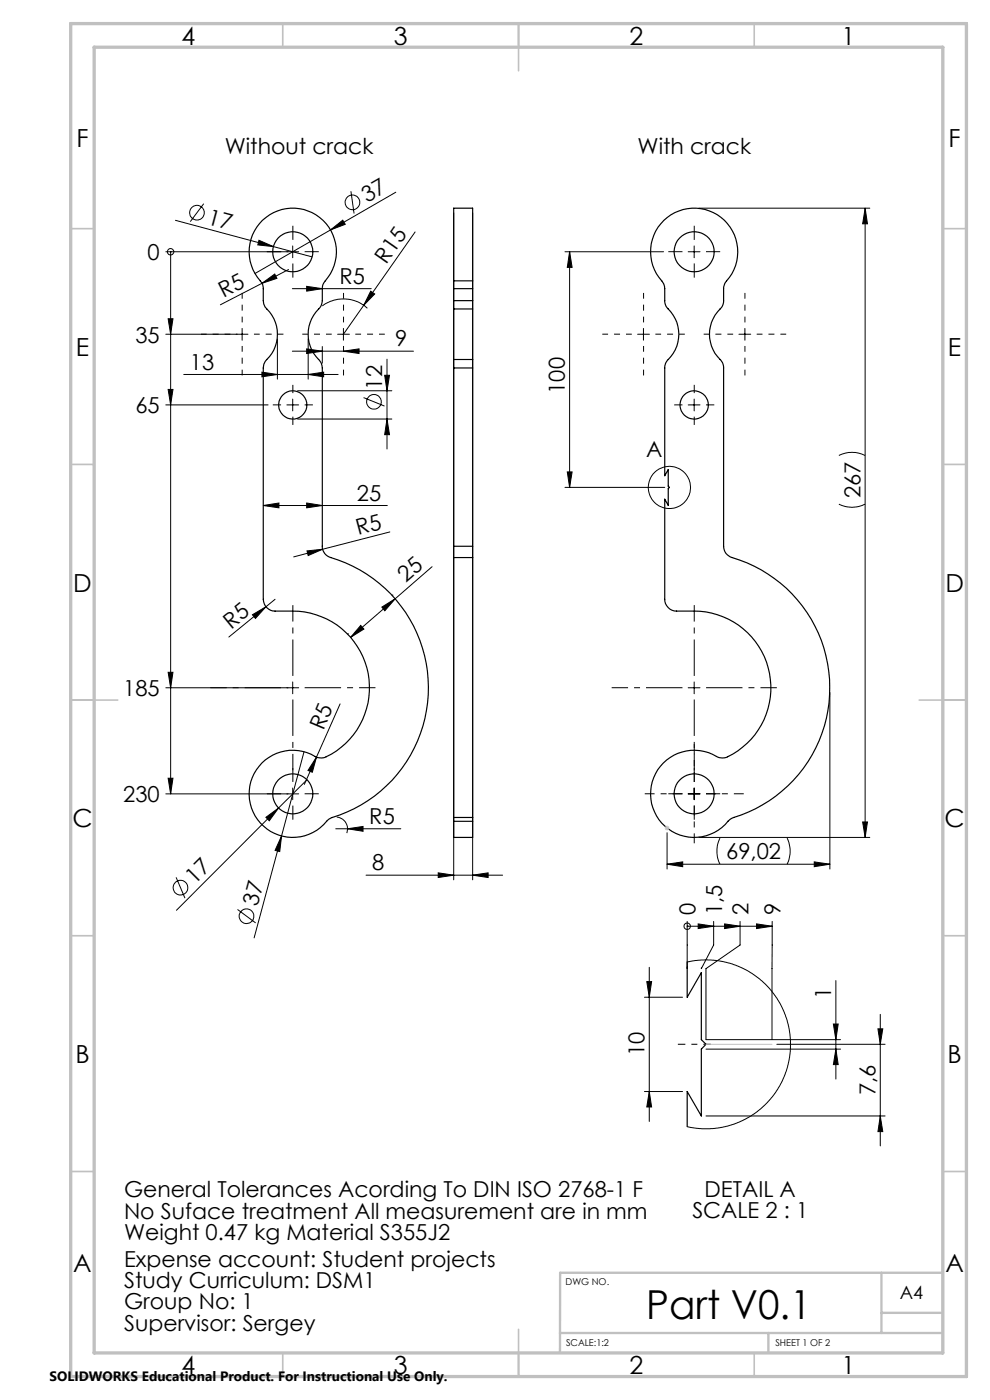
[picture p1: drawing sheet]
<svg xmlns="http://www.w3.org/2000/svg" width="210mm" height="297mm" viewBox="0 0 210 297" stroke-linecap="round" stroke-linejoin="round" font-family="sans-serif">
<g fill="none" stroke="#000" stroke-width=".25">
<path d="M55.7 46.7a9.3 9.3 0 0 1 13 .2 9.3 9.3 0 0 1 0 13.1l-.3 1v2.8a2.54 2.54 0 0 1-.8 1.7 7.7 7.7 0 0 0 .3 11.2l.5 1.4v37.8a2.44 2.44 0 0 0 1.8 2.4 28.8 28.8 0 0 1 20.7 27.7 28.8 28.8 0 0 1-20.9 27.7l-.3 .1a9.3 9.3 0 0 1-12.9 2.2 9.3 9.3 0 0 1-2.3-12.9 9.3 9.3 0 0 1 12.9-2.4l.9 .1a14.1 14.1 0 0 0 8-7 16.3 16.3 0 0 0-14.2-24.2h-3.8a2.53 2.53 0 0 1-2.5-2.5v-49a2.71 2.71 0 0 1 .8-1.8 7.5 7.5 0 0 0-.3-11.1l-.3-.7-.2-.7v-2.6a2.24 2.24 0 0 0-.6-1.6 9.3 9.3 0 0 1 .5-12.9zM96.2 59.6v-15.4h4.1v15.4M96.2 59.6v1.6M96.2 59.6h4.1M100.3 59.6v1.6M140.8 46.7a9.3 9.3 0 0 1 13 .2 9.3 9.3 0 0 1 0 13.1l-.3 1v2.8a2.32 2.32 0 0 1-.7 1.7 7.6 7.6 0 0 0 .3 11.2l.4 1.1v38.1a2.44 2.44 0 0 0 1.8 2.4 28.8 28.8 0 0 1 20.7 27.7 28.8 28.8 0 0 1-20.9 27.7l-.3 .1a9.3 9.3 0 0 1-12.9 2.2 9.3 9.3 0 0 1-2.3-12.9 9.3 9.3 0 0 1 12.9-2.4l1 .1a12.3 12.3 0 0 0 5.8-4 16.3 16.3 0 0 0 2.8-17.5 16.3 16.3 0 0 0-14.9-9.7h-3.7a2.53 2.53 0 0 1-2.5-2.5v-21.2l.7 1.3v-3.5l.3-.3-.3-.3v-3.5l-.7 1.3v-22.8a2.33 2.33 0 0 1 .7-1.8 7.7 7.7 0 0 0-.4-11.3l-.3-1v-2.8l-.2-1.1a9.5 9.5 0 0 1 0-13.4zM96.2 76.3v1.8M96.2 63.8v1.7M96.2 65.5v10.8M96.2 61.2h4.1M96.2 76.3h4.1M96.2 78.1h4.1"/>
<path d="M96.2 61.2v2.6M96.2 78.1v37.8M96.2 63.8h4.1M96.2 65.5h4.1M100.3 76.3v1.8M100.3 63.8v1.7M100.3 65.5v10.8M100.3 61.2v2.6M100.3 78.1v37.8M96.2 118.3v55.1M96.2 115.9v2.4M96.2 118.3h4.1"/>
<path d="M96.2 115.9h4.1M100.3 118.3v55.1M100.3 115.9v2.4M96.2 173.4v.8M96.2 174.2v3.5h4.1v-3.5M96.2 173.4h4.1M96.2 174.2h4.1M100.3 173.4v.8M145.8 204.1v7.5l3-5.3v14.3l1 .9-1 1.1v14.1l-3-5.1v7.4"/>
<circle cx="62.1" cy="53.4" r="4.2"/>
<circle cx="147.2" cy="53.4" r="4.2"/>
<circle cx="62.1" cy="85.9" r="2.99"/>
<circle cx="147.3" cy="85.9" r="3"/>
<circle cx="62.1" cy="168.4" r="4.2"/>
<circle cx="147.2" cy="168.4" r="4.2"/>
</g>
<g fill="none" stroke="#000" stroke-width=".21">
<path d="M35.2 53.4h28.2M36.2 53.4h.1M36.2 53.4v115M37.2 46.7l20.8 5.6M43.2 43.2l-2.8 3.8M54.9 51l3.1 1.3-3.3-.3zM58 52.3l8.2 2.2M61.2 57.2l-14.5 7.5M62.1 52.2v2.5M70.1 48.8l2.6-2.1 .5 .9zM70.1 48.8l-16 9.2M74.4 40.6l.7 4.7"/>
<path d="M84 40.8l-13.9 8M88.1 49.2l-10.9 15.6M96.2 45.2v141.5M100.3 45.2v141.5M119.8 53.4h21M120.8 53.4l.6 3.3h-1.1zM120.8 53.4v50M146 53.4h2.5M147.2 52.2v2.5M148.2 44.2h36.3M183.5 44.2l.5 3.3h-1zM183.5 44.2v133.5"/>
<path d="M35.2 70.9h17.4M35.7 67.6h1l-.5 3.3zM39 79.4h32.7M51.4 69.7v2.5M55.6 78.9l3.2 .5-3.2 .5zM55.6 60.1l2.7-2 .4 1zM58.8 71.9v8.5M62 61.2h16.7M62 74.5h25.7M65.1 60.7l3.3 .5-3.3 .6zM65.1 74l3.3 .5-3.3 .5zM65.4 79.4l3.3-.5v1z"/>
<path d="M65.4 71.9v8.5M68.4 64.9a7.5 7.5 0 0 1 9.5 .5M68.4 73.5v3.5M71.6 70.9h2.5M72.8 74.5l3.4-.5v1zM72.8 69.7v2.5M77.2 64.8l-4.4 6.1M78.6 61.8l.9 .6-2.3 2.4zM81.6 79.6h1l-.5 3.3zM82.1 76.2v19M135.3 70.9h2.5M136.5 69.7v2.5"/>
<path d="M156.7 70.9h2.5M158 69.7v2.5M35.2 85.9h21.7M35.7 82.6h1l-.5 3.3zM60.9 85.9h2.5M62.1 84.7v2.5M63.1 82.9h20M63.1 88.9h20M77.1 84.3l4.5 1.8M82.1 88.9l.5 3.3h-1zM146 85.9h2.5M147.2 84.7v2.5"/>
<path d="M177.9 96.6a6.1 6.1 0 0 1 5.6 0M55.8 107.2l3.4-.5v1zM55.8 107.2h26.4M65.1 106.7l3.3 .5-3.3 .5zM65.1 116.9l3.3-.4-3 1.4zM68.4 116.5l-6.1 1.6M82.7 112.9l-14.3 3.6M119.8 103.4h21.2M120.3 100.1h1.1l-.6 3.3zM177.9 107a6.1 6.1 0 0 0 5.6 0M53.6 130.4l2.8-1.7-2.2 2.5zM58.3 127.1l-9.8 8"/>
<path d="M73.7 134.5h.1M76.5 132.7l.7 .8-2.8 1.7zM81 128.8l2.8-1.8-2.2 2.6zM83.1 126.3h.1M83.8 127l-9.4 8.2M91.7 120.2l-7.9 6.8M35.2 145.9h28.2M35.7 142.6h1l-.5 3.3zM62.1 144.7v2.5M64.5 159.5l-4.8 17.8M72.1 149.3l-7.5 17.1M146 145.9h2.5"/>
<path d="M147.2 144.7v2.5M176 146.9v37.5M35.2 168.4h28.2M35.7 165.1h1l-.5 3.3zM56.4 173.4l2.7-2-2 2.7zM59.1 171.4l-21.7 21.7M59.7 177.3l-.4 3.4-1-.3zM59.7 177.3l-5.8 21.7M62.1 167.2v2.4M65.1 165.4l-6 6M67.1 160.6l-.8 3.2-1-.4zM71.2 175.8h13.8"/>
<path d="M71.4 173.4a2.5 2.5 0 0 1 2.2 3.3M73.7 175.8l3.3-.5v1.1zM141.5 176.7v7.7M146 168.4h2.5M147.2 167.2v2.4M148.2 177.7h36.3M152.7 177.8a6.4 6.4 0 0 0 0 5.5M167 177.8a6.4 6.4 0 0 1 0 5.5M183 174.4h1l-.5 3.3zM37.4 186.1l1.8 4.4M50.4 192.9l3.8 2.9M77.6 185.7h29"/>
<path d="M93 185.2l3.2 .5-3.2 .5zM100.3 185.7l3.2-.5v1zM141.5 183.3l3.3-.5v1.1zM141.5 183.3h34.5M145.8 196.5h.1M145.8 195.5v10M145.8 196.5h18M148.1 196l3.3 .5-3.3 .5zM151.4 195.5v5l-2.6 5v-.2M153.7 196l3.3 .5-3.3 .5zM157 195.5v5l-7.2 5v15.1h28.5M160.5 196l3.3 .5-3.3 .5z"/>
<path d="M163.8 195.5v25.1M172.7 182.8l3.3 .5-3.3 .6zM136.7 211.6h8.1M137.2 208.2h1l-.5 3.4zM137.7 205.2v32.7M145.8 204.1l1.7-.3 2.5-.2 2.3 .2 1.6 .3 3.5 1.2 2 1.1 1.7 1.2 2.4 2.5 2.1 2.9 1.4 3.5 .4 1.7 .3 2.4-.2 3.7-.4 2-.8 2.1-.8 1.9-1.4 2-1.3 1.5-1.4 1.4-1.5 1.1-1.7 1.1-1.4 .7-2.6 .8-3.6 .6-2.2-.1-2.6-.4M176.8 217.2h1l-.5 3.4zM177.3 208v20.9M186.2 218.3h1.1l-.6 3.2zM186.7 215.2v27.9M136.7 231.6h8.1M137.7 231.6l.5 3.2h-1z"/>
<path d="M149.8 222.6h28.5M149.8 236.7h37.9M164.8 221.5h22.9M177.3 222.6l.5 3.2h-1zM186.7 236.7l.6 3.4h-1.1z"/>
<circle cx="36.2" cy="53.4" r=".68"/>
<circle cx="41.8" cy="45.1" r="1.56"/>
<circle cx="74.7" cy="42.9" r="1.55"/>
<circle cx="79.3" cy="85.2" r="1.55"/>
<circle cx="142" cy="103.4" r="4.5"/>
<circle cx="38.3" cy="188.3" r="1.56"/>
<circle cx="52.3" cy="194.4" r="1.56"/>
<circle cx="145.8" cy="196.5" r=".69"/>
</g>
<path d="M141 175.7h1M141.1 175.3l.8 .7M141.5 175.2v1M141.9 175.3l-.8 .7M149.8 221.5h14" fill="none" stroke="#c0c0c0" stroke-width=".21"/>
<g fill="none" stroke="#000" stroke-width=".21" stroke-dasharray="15.2 1.3 1.3 1.3" stroke-linecap="butt">
<path d="M59.6 53.4h-3M62.1 50.9v-3M62.1 55.9v3M64.6 53.4h3M144.8 53.4h-3M147.3 50.9v-3M147.3 55.9v3M149.8 53.4h3M59.6 85.9h-1.7M62.1 83.4v-1.8M62.1 88.4v1.7M64.6 85.9h1.8"/>
<path d="M144.8 85.9h-1.8M147.3 83.4v-1.8M147.3 88.4v1.7M149.8 85.9h1.7M59.6 168.4h-3M62.1 165.9v-3M62.1 170.9v3M64.6 168.4h3M144.8 168.4h-3M147.3 165.9v-3M147.3 170.9v3M149.8 168.4h3"/>
</g>
<path d="M59.6 145.9h-15M62.1 143.4v-15M62.1 148.4v15M64.6 145.9h15M144.8 145.9h-15.1M147.3 143.4v-15M147.3 148.4v15M149.8 145.9h15" fill="none" stroke="#000" stroke-width=".21" stroke-dasharray="15.2 1.3 1.3 1.3" stroke-dashoffset="7.5" stroke-linecap="butt"/>
<g fill="none" stroke="#000" stroke-width=".21" stroke-dasharray="15.2 1.3 1.3 1.3" stroke-dashoffset="14" stroke-linecap="butt">
<path d="M48.9 70.9h-6.3M51.4 68.4v-6.3M51.4 73.4v6.2M53.9 70.9h6.2M70.4 70.9h-6.3M72.9 68.4v-6.3M72.9 73.4v6.2M75.4 70.9h6.2M134 70.9h-6.2M136.5 68.4v-6.3M136.5 73.4v6.2M139 70.9h6.3"/>
<path d="M155.5 70.9h-6.2M158 68.4v-6.3M158 73.4v6.2M160.5 70.9h6.3"/>
</g>
<path d="M144.8 168.4h-8M147.3 165.9v-8M147.3 170.9v8M149.8 168.4h8" fill="none" stroke="#000" stroke-width=".21" stroke-dasharray="15.2 1.3 1.3 1.3" stroke-dashoffset="13.1" stroke-linecap="butt"/>
<path d="M150.8 221.5h-7" fill="none" stroke="#000" stroke-width=".21" stroke-dasharray="15.2 1.3 1.3 1.3" stroke-dashoffset="13.6" stroke-linecap="butt"/>
<g fill="none" stroke="#c0c0c0" stroke-width=".35">
<path d="M60 5v5M110 5v10M160 5v5M15 48.5h5M200 48.5h5M15 98.5h5M200 98.5h5M15 148.5h10M195 148.5h10M15 198.5h5M200 198.5h5M15 248.5h5"/>
<path d="M200 248.5h5M60 287v5M110 282v10M160 287v5"/>
</g>
<path d="M187 270v12.8M187 278.5h13M200 270h-81.2v17M118.8 282.8h81.2M163 282.8v4.2" fill="none" stroke="#c0c0c0" stroke-width=".5"/>
<path d="M15 5h190v287h-190zM20 10h180v277h-180z" fill="none" stroke="#c0c0c0" stroke-width=".7"/>
<g fill="#000">
<path d="M54.9 51l3.1 1.3-3.3-.3zM70.1 48.8l2.6-2.1 .5 .9zM55.6 60.1l2.7-2 .4 1zM65.1 60.7l3.3 .5-3.3 .6zM78.6 61.8l.9 .6-2.3 2.4zM65.1 116.9l3.3-.4-3 1.4zM53.6 130.4l2.8-1.7-2.2 2.5zM56.4 173.4l2.7-2-2 2.7zM59.7 177.3l-.4 3.4-1-.3zM67.1 160.6l-.8 3.2-1-.4zM73.7 175.8l3.3-.5v1.1zM160.5 196l3.3 .5-3.3 .5z"/>
<path d="M35.7 67.6h1l-.5 3.3zM35.7 142.6h1l-.5 3.3zM35.7 165.1h1l-.5 3.3zM35.7 82.6h1l-.5 3.3zM141.5 183.3l3.3-.5v1.1zM172.7 182.8l3.3 .5-3.3 .6z"/>
<path d="M65.4 79.4l3.3-.5v1zM55.6 78.9l3.2 .5-3.2 .5zM100.3 185.7l3.2-.5v1zM93 185.2l3.2 .5-3.2 .5z"/>
<path d="M65.1 74l3.3 .5-3.3 .5zM72.8 74.5l3.4-.5v1z"/>
<path d="M81.6 79.6h1l-.5 3.3zM82.1 88.9l.5 3.3h-1z"/>
<path d="M55.8 107.2l3.4-.5v1zM65.1 106.7l3.3 .5-3.3 .5z"/>
<path d="M120.3 100.1h1.1l-.6 3.3zM120.8 53.4l.6 3.3h-1.1zM183 174.4h1l-.5 3.3zM183.5 44.2l.5 3.3h-1z"/>
<path d="M76.5 132.7l.7 .8-2.8 1.7zM81 128.8l2.8-1.8-2.2 2.6z"/>
<path d="M148.1 196l3.3 .5-3.3 .5zM153.7 196l3.3 .5-3.3 .5zM186.7 236.7l.6 3.4h-1.1zM186.2 218.3h1.1l-.6 3.2z"/>
<path d="M137.7 231.6l.5 3.2h-1zM137.2 208.2h1l-.5 3.4z"/>
<path d="M177.3 222.6l.5 3.2h-1zM176.8 217.2h1l-.5 3.4z"/>
</g>
<text font-size="8.5" x="137.1" y="279.7">Part V0.1</text>
<g font-size="5.3">
<text x="38.5" y="9.5">4</text>
<text x="83.5" y="9.5">3</text>
<text x="133.5" y="9.5">2</text>
<text x="178.5" y="9.5">1</text>
<text x="16.2" y="31.3">F</text>
<text x="201.2" y="31.3">F</text>
<text x="16.1" y="75.5">E</text>
<text x="201.1" y="75.5">E</text>
<text x="15.5" y="125.5">D</text>
<text x="200.5" y="125.5">D</text>
<text x="15.4" y="175.5">C</text>
<text x="200.4" y="175.5">C</text>
<text x="16" y="225.5">B</text>
<text x="201" y="225.5">B</text>
<text x="15.5" y="269.8">A</text>
<text x="200.5" y="269.8">A</text>
<text x="38.5" y="291.5">4</text>
<text x="83.5" y="291.5">3</text>
<text x="133.5" y="291.5">2</text>
<text x="178.5" y="291.5">1</text>
</g>
<g font-size="4.7">
<text x="47.7" y="32.8">Without crack</text>
<text x="135.2" y="32.8">With crack</text>
<text x="43.8" y="47.4" transform="rotate(15 43.8 47.4)">17</text>
<text x="77.9" y="43.1" transform="rotate(-30 77.9 43.1)">37</text>
<text x="31.3" y="55.2">0</text>
<text x="81.9" y="56.3" transform="rotate(-55 81.9 56.3)">R15</text>
<text x="47.4" y="63.2" transform="rotate(-27 47.4 63.2)">R5</text>
<text x="72" y="60.2">R5</text>
<text x="28.7" y="72.7">35</text>
<text x="83.8" y="73.5">9</text>
<text x="40.3" y="78.4">13</text>
<text x="81.1" y="82.7" transform="rotate(-90 81.1 82.7)">12</text>
<text x="119.8" y="83.6" transform="rotate(-90 119.8 83.6)">100</text>
<text x="28.7" y="87.7">65</text>
<text x="137" y="96.9">A</text>
<text x="75.7" y="106.2">25</text>
<text x="182.5" y="105.7" transform="rotate(-90 182.5 105.7)">267</text>
<text x="76" y="113.6" transform="rotate(-15 76 113.6)">R5</text>
<text x="86.1" y="123.7" transform="rotate(-41 86.1 123.7)">25</text>
<text x="49" y="133.6" transform="rotate(-39 49 133.6)">R5</text>
<text x="26.1" y="147.7">185</text>
<text x="68.6" y="155.1" transform="rotate(-67 68.6 155.1)">R5</text>
<text x="26.1" y="170.2">230</text>
<text x="78.3" y="174.9">R5</text>
<text x="79" y="184.6">8</text>
<text x="154" y="182.3">69,02</text>
<text x="41.3" y="187.7" transform="rotate(-45 41.3 187.7)">17</text>
<text x="54.6" y="192.3" transform="rotate(-75 54.6 192.3)">37</text>
<text x="147.6" y="194.2" transform="rotate(-90 147.6 194.2)">0</text>
<text x="153.2" y="194.2" transform="rotate(-90 153.2 194.2)">1,5</text>
<text x="158.8" y="194.2" transform="rotate(-90 158.8 194.2)">2</text>
<text x="165.6" y="194.2" transform="rotate(-90 165.6 194.2)">9</text>
<text x="176.3" y="211.9" transform="rotate(-90 176.3 211.9)">1</text>
<text x="136.7" y="224" transform="rotate(-90 136.7 224)">10</text>
<text x="185.7" y="232.4" transform="rotate(-90 185.7 232.4)">7,6</text>
<text x="26.3" y="254">General Tolerances Acording To DIN ISO 2768-1 F</text>
<text x="149.5" y="253.9">DETAIL A</text>
<text x="26.3" y="258.5">No Suface treatment All measurement are in mm</text>
<text x="26.3" y="263">Weight 0.47 kg Material S355J2</text>
<text x="146.9" y="258.4">SCALE 2 : 1</text>
<text x="26.3" y="268.7">Expense account: Student projects</text>
<text x="26.3" y="273.2">Study Curriculum: DSM1</text>
<text x="26.3" y="277.7">Group No: 1</text>
<text x="26.3" y="282.3">Supervisor: Sergey</text>
</g>
<text font-size="3.9" x="190.9" y="275.5">A4</text>
<text font-size="2.9" x="10.5" y="292.9">SOLIDWORKS Educational Product. For Instructional Use Only.</text>
<g font-size="2">
<text x="120" y="272.5">DWG NO.</text>
<text x="120.1" y="285.6">SCALE:1:2</text>
<text x="164.5" y="285.6">SHEET 1 OF 2</text>
</g>
</svg>
